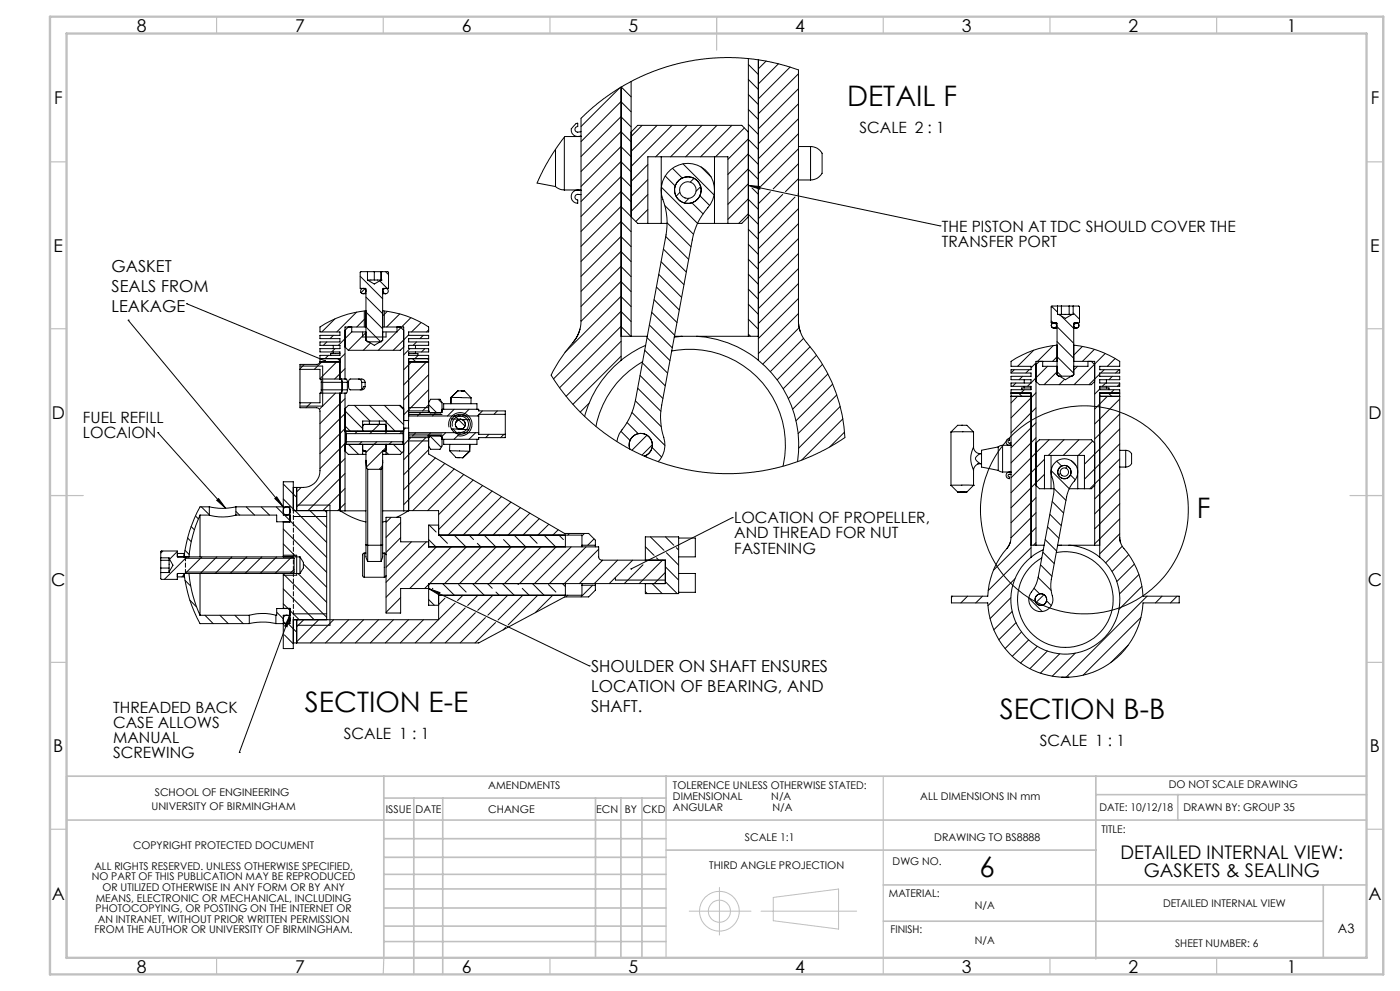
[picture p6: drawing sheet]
<svg xmlns="http://www.w3.org/2000/svg" width="420mm" height="297mm" viewBox="0 0 420 297" stroke-linecap="round" stroke-linejoin="round" font-family="sans-serif">
<g fill="none" stroke="#000" stroke-width=".3">
<path d="M224.5 19.3l3 3M224.5 17.6v83.2M227.5 17.9v90.1M229.8 18.3l-2.3 2.3M233.5 19.1l-6 6M174.3 39.5l-1 .1a.85 .85 0 0 1-.8-.8 .85 .85 0 0 1 .8-.9v-1l-.5 .1-.6 .7a1.75 1.75 0 0 0-.8 2.1 1.75 1.75 0 0 0 1.9 1.1l1-.1M174.8 35l6.4-5.5 3.9-2.7 4.2-2.4 6.9-3.1 8.1-2.5 8.4-1.3 4.7-.3 4.7 .2 3.9 .3 4.9 .8 4.9 1.2 3.7 1.3v75.1a10 10 0 0 0 2.5 6.6 46.4 46.4 0 0 1 11.5 28.4l-4.7 3-6.2 3-6.2 2.2-5.9 1.5-6 .9-7.8 .3-5.8-.5-6.1-1-4.4-1.2-7.4-2.7-6.4-3.3-5.3-3.6-6.3-5.2-4.2-4.5-2.8-3.6-2.4-3.6-.3-.4 .6-1.1a66.5 66.5 0 0 1 7-10.1l1.1-2.4 .3-2.7v-60.6zM185.9 26.4l-11.6 11.5M186.3 30.4l-12 12M186.3 34.9l-12 12M186.3 39.4l-12 12M186.3 39.5l3 3"/>
<path d="M186.3 35l3 3M186.3 30.5l3 3M186.3 26.1v81.9M186.4 26.1l2.9 2.9M189.2 24.5h.1M189.3 24.4v76.4M189.3 39.6l2-2h31.2l2 2M192.7 37.6l-3.4 3.3M197.1 37.6l-7.8 7.8M201.6 37.6l-12.3 12.3M206.1 37.6l-9.4 9.4M210.6 37.6l-9.4 9.4"/>
<path d="M215.1 37.6l-9.4 9.4M219.6 37.6l-9.4 9.4M223.3 38.3l-8.6 8.7M224.5 37.3l3 3M224.5 32.8l3 3M224.5 28.3l3 3M224.5 23.8l3 3M237 20.1l-9.5 9.5M239.5 22.1l-12 12M239.5 26.6l-12 12M239.5 31.1l-12 12M239.5 35.6l-12 12"/>
<path d="M166.7 55.9a4.2 4.2 0 0 0 2.6 1M166.7 44.8v11.1M169.3 41.1v15.8M169.3 56.9h5M174.3 40.9h-4.9l-4.8 7.1-3.5 6.9 5.6 1M174.3 57.1a2.03 2.03 0 0 0-2.9 1.3 2.03 2.03 0 0 0 1.9 2.5v-1a.85 .85 0 0 1-.8-.8 .85 .85 0 0 1 .8-.9l1 .1M186.3 43.9l-12 12M186.3 48.4l-12 12M186.3 52.9l-12 12M186.3 57.4l-12 12M186.3 53l3 3M186.3 48.5l3 3"/>
<path d="M186.3 57.5l3 3M186.3 44l3 3M194.3 53.8l-5 5M194.3 49.3l-5 5.1M194.3 58.3l-5 5.1M198.4 47v20M198.4 56.1l10.9 10.9h5M199.6 52.7l3 3M201.8 50.4l2.8 2.9M203.9 57.7l-1.1 1.1M204.9 49.1l9.3 9.3M206.7 59.4l-1.4 1.4"/>
<path d="M208.2 53.4l-1.1 1.2M210 58.7l2.9 2.9M210.2 55.9l-1.4 1.4M210.3 50l3 3M214.3 47v20M224.5 41.6l-6.1 6.2M224.5 46.1l-6.1 6.2M224.5 50.6l-6.1 6.2M224.5 55.1l-6.1 6.1M224.5 59.6l-6.1 6.2M224.5 59.8l3 3M224.5 55.2l.1 .1"/>
<path d="M224.5 50.8l3 3M224.5 46.3l3 3M224.5 41.8l3 3M224.5 55.6l3.6 .3-.2 .8zM224.5 55.6l57.5 12.1M225.6 56.3l1.9 1.9M231.1 57.5l-3.6 3.6M234.8 58.3l-7.3 7.2M238.5 59.1l-11 11M239.5 40.1l-12 12M239.5 44.6l-11.3 11.2M239.5 58l-.1 .2"/>
<path d="M239.5 49.1l-7.5 7.5M239.5 53.5l-3.8 3.9M239.5 53.9h3.7M239.5 43.9h3.7M243.2 43.9a3.6 3.6 0 0 1 3.4 2.2v4.3a2.92 2.92 0 0 1-2.9 3.5h-.5M243.2 43.9v10M186.3 61.8l-12 12M186.3 66.4l-12 11.9M186.3 70.8l-12 12M186.3 75.3l-12 12M186.3 79.8l-12 12M186.3 61.9l5 5.1h3"/>
<path d="M186.3 79.9l3 3M186.3 75.4l3 3M186.3 70.9l3 3M186.3 66.5l3 3M194.3 62.8l-3.6 3.6M194.3 67h4.1M194.3 67v-20h24.1v20M198.3 78.5l6.9 6.8M198.4 67h1.7M199 74.6l6.9 6.9M199.5 61.6l8.5 8.6M199.7 70.9l6.9 6.8"/>
<path d="M200.1 66.8l7.2 7.1M207.6 60.8l3.3 3.3M214.3 67h4.1M224.5 64.1l-2.9 2.9M224.5 68.7l3 3M224.5 77.7l3 3M224.5 73.2l3 3M224.5 64.2l3 3M224.5 65l-2 2h-4.1M239.5 62.5l-12 12M239.5 67l-12 12M239.5 71.5l-12 12"/>
<path d="M239.5 76l-12 12M282 67.7h.1M38.5 96h.1M38.5 96l46.5 55.9M56 91h.1M56 91l41.5 17.2M100.4 95.6l-3.8 3.9M104.5 98l-1 1M105.5 99.5h4.3M105.5 98v1.5M105.5 99.5l-4 4M107 93.6l-6 5.9"/>
<path d="M108.1 82.8l6.7 6.7M108.3 87.6l.4 .4h1.1M108.8 99.5v1.5h7v-1.5M109.3 93.2v4.8M109.4 86.6l-1.1 1.1M109.8 93.1a30.6 30.6 0 0 0-13.8 4.9v1.5h6v1h-6v1h6v1h-6v1h6v1h-6M109.8 99.7l-5.3 5.3M109.8 93.5l5 5M109.8 89l5 5M109.8 95.2l-2.8 2.8M110.2 83.9h4.1M110.2 81.4v2.5"/>
<path d="M110.2 83.9l2.1 1.2 2-1.2M112.3 81.4v2.5M113.9 84.2l2.3 2.2M114.3 83.9h.1M114.3 81.4h.1M114.3 81.4v2.5M114.8 88h.9M114.8 93.1a30.2 30.2 0 0 1 13.8 4.9v1.5h-6v1h6v1h-6v1h6v1h-6v1h6v1h-6v1h6v16.7M114.8 98h6.3v55.1M114.9 87.3l.2 .5M115.3 93.2v4.8M115.7 81.4l.9 .9"/>
<path d="M115.7 86.4h.1M116.2 93.3l-1.4 1.4M119 99.5l-5.5 5.5M119.1 98v1.5h-4.3M119.9 94.1l-3.9 3.9M120.1 98l1 1M120.3 98.2l-1.2 1.2M123.3 95.2l-2.8 2.8M126.3 96.7l-2.8 2.8M128.6 98.8l-.6 .7M174 98.6a9.9 9.9 0 0 1-2 3.8M186.3 84.3l-12 12"/>
<path d="M186.3 88.8l-16.8 16.8M186.3 93.3l-20.2 20.3M186.3 97.8l-18.4 18.4M186.3 97.9l2.9 2.9M186.3 88.9l3 3M186.3 84.4l3 3M186.3 93.4l3 3M194.8 97.4l6.9 6.8M195.5 93.6l6.9 6.9M196.2 89.8l6.9 6.9M196.9 86l6.9 6.9M197.6 82.2l6.9 6.9"/>
<path d="M224.5 82.2l3 3M224.5 95.7l3 3M224.5 91.2l3 3M224.5 86.7l3 3M239.5 80.5l-12 12M239.5 85l-12 12M239.5 89.5l-12 12M239.5 94l-12 12M239.5 96.1l.2 1.8 .4 1.4M239.7 98.2l-10.9 10.9M315.3 96.2l.6 .5M315.5 91.8l1.8 1.8"/>
<path d="M316.2 98.4h.9M317.1 97.9l5 5M317.3 91.7v2.5h.3M317.6 94.2h4.1M317.6 94.2l2 1.2 2.1-1.2M318.4 91.7v2.5M318.4 94.8l3.7 3.6M320.7 91.7v2.5M321.9 91.7v2.5h-.2M321.9 93.8l1.9 1.9M322.1 97.4a.78 .78 0 0 1 1.2-.5 .78 .78 0 0 1 0 1.3 .78 .78 0 0 1-1.2-.5M322.1 98.4h.8"/>
<path d="M322.8 96.7l-.7 .8M90 109.7h6.8v12h-6.8M90 110.7v10M90 110.7h6v2.9h7.5M91.3 109.2l-1.3 1.3M96 108.5l-.4 .5-.6 .2h-5v1.5M96 104.5v1h6v1h-6v2M96 108.5h6M96 107.5h6M96 104.5h.1M96.2 117.8l-.2 .2M96.2 113.6l.2 1"/>
<path d="M96.4 116.8l-.2 1M96.4 114.6h7.8M96.4 116.8h7.8M96.4 114.6v2.2M96.5 108.5l-2.2 2.2M97.5 108.2l.3 .3M98 102.5l-1 1M98.5 106.5l-1 1M100 103.5v1M100 105.5v.5M100 100.5l-1 1M100.5 104.5l-1 1"/>
<path d="M100.6 117.8l-4.8 4.9M101 108.5l-5 5M101.3 107.5l.7 .7M102 106h-2.8v.5M102 107.5v6.1M102 117.8v35.3h1.5M102.3 113.6l.3 1zM102.6 116.8l-.3 1zM102.6 114.6v2.2M103.5 113.6l.5 .1 .2 .9M103.5 117.8h-7.5v2.9h-6M103.5 117.8v35.3"/>
<path d="M103.5 104l1 1M103.5 110.5l-3.1 3.1M103.5 119.5l-7.5 7.5M103.5 106l-1.5 1.5M104.2 116.8v.4a.54 .54 0 0 1-.7 .6M104.2 114.6v2.2M107.6 113.6l.7 .4 .2 .6M108.5 114.6v2.1M108.5 114.6h1M109.5 114.6l-.3-.8-.7-.2h-3.5l-.4 .7v2l.5 .5h1.1a5.4 5.4 0 0 0 3.1-.4l.2-.6M109.5 115.8h-.5l-.2 .6-.7 .4M109.5 114.6v1.2"/>
<path d="M109.8 102v-15.4l-1.7-.2v-4.8l.2-.2h8l.3 .2v4.8h-1.6l-.2 .2v15.4M109.8 102l.4 .4h4.2l.4-.4M109.8 102l2.5 1.5 2.5-1.5M111.2 102.8l-2.2 2.2M114.2 102.4l-4.4-4.4h-6.3v15.6M121.1 104l-1 1h-15.6M122.6 106h2.8v.5M122.6 108.5h6M122.6 100.4l-4.6 4.6M123 104.5l-1.9 1.9M123.5 108.5l-2.4 2.3M123.8 107.5l1 1"/>
<path d="M124.6 103.5v1M124.6 105.5v.5M125 102.5l-1 1M125.4 106.5l-.9 1M127 100.5l-1 1M127.5 104.5l-1 1M128 108.5l-6.9 6.9M128.3 107.5l.3 .3M128.6 103.4l-.2 .1M128.6 112.3l-7.5 7.5M128.6 116.8l-7.5 7.5M128.6 107.5h-6v18.5"/>
<path d="M131.4 119.7l1.2 1.1M135.3 119.1h.1M135.3 119.1l6 .1M135.3 119.1v1.9M137.3 117.2h.1M137.4 117.2h1M137.4 117.2l-2.1 1.9M138.4 117.2h.9M138.4 117.2h1M139.4 117.2l1.9 2M141.3 119.2v1.8M186.3 102.3l-16.5 16.5"/>
<path d="M186.3 106.7l-14.4 14.5M186.3 108a31.9 31.9 0 0 0-10.9 16.8M186.3 100.8h3M189.3 100.8h4.9M191.3 116.3l7 7M192 112.5l6.9 6.9M192.7 108.8l6.9 6.8M192.8 108.4a28.7 28.7 0 0 0-14 19.4M193.4 104.9l6.9 6.9M193.7 103.5l-4 2.1-3.4 2.4M194.1 101.2l6.9 6.9M201.5 105.2a28.7 28.7 0 0 1 33.4 34.5"/>
<path d="M202.3 100.8h22.2M204.6 100.8l-2.3 .2M209 100.8a32.4 32.4 0 0 1 18.5 7.2M224.5 100.2l.6 .6M224.5 100.8h3M227.5 108a32.6 32.6 0 0 1 11.7 30.4M241.1 101.4l-10 10M243 103.9l-9.8 9.9M245 106.5l-10.1 10M246.8 109.2l-10.3 10.2M248.4 112.1l-10.6 10.5M249.8 115.1l-11 11"/>
<path d="M251 118.4l-11.6 11.6M303.3 117.8h6v49.2M303.3 118.8h6M304.3 110.8l-1 1M304.8 114.8l-1 1M305.3 118.8l-2 2M305.6 117.8l1 1M306.8 112.8l-1 1M307.3 113.8v1M307.3 115.8v.5M307.3 116.8l-1.1 1M308.8 110.8l-1 1"/>
<path d="M309.2 114.8l-.9 1M309.3 116.3h-2.8v.5M310.1 105l-4.8 4.8M310.8 114.3l1 1h15.6l1-1M310.8 117.7l-7.5 7.5M310.8 108.8l-1.5 1.4M311.8 108.3l-1 1M312.8 108.3v1.5h4.3M314.3 109.8l-5 5M316 103.6l-4.7 4.7M317.1 103.4a30.2 30.2 0 0 0-13.8 4.9v1.5h6v1h-6v1h6v1h-6v1h6v1h-6v1h6v1h-6v44.2a5.1 5.1 0 0 1-1.2 3.4 22.9 22.9 0 0 0-5.8 14.3h-10.9v2h10.9a23.3 23.3 0 0 0 23.3 22.3 23.3 23.3 0 0 0 23.3-22.3h10.9v-2h-10.9a24.4 24.4 0 0 0-6.3-15.1l-.5-1.2-.2-1.4M317.1 112.3v-15.4l-.2-.2h-1.6v-4.8l.3-.2h8l.2 .2v4.8l-1.7 .2v15.4"/>
<path d="M317.1 108.3h-6.3v55.1M317.1 112.3l.4 .4h4.2l.4-.4M317.1 112.3l2.5 1.5 2.5-1.5M317.1 111.4l-3.9 3.9M317.1 111.4l1.4 1.3M317.1 106.9l5 5M317.1 102.4l5 5M317.1 106.9l-1.3 1.4M319.4 113.7l-1.7 1.6M322.1 103.4a30.6 30.6 0 0 1 13.8 4.9v1.5h-6v1h6v1h-6v1h6v1h-6v1h6v1h-6v1h6v44.2M322.1 108.3h6.3v55.1M323.3 109.8l-1.2 1.1"/>
<path d="M324.7 103.8l-2.6 2.6M326.4 108.3v1.5h-4.3M327.4 108.3l1 1M328.3 104.7l-3.6 3.6M328.3 109.2l-6.1 6.1M329.9 116.3h2.8v.5M329.9 118.8h6M329.9 112.1l-3.2 3.2M329.9 116.6l-1.5 1.5M331.2 110.8l-1 1M331.6 105.9l-3.2 3.2M331.7 114.8l-1 1"/>
<path d="M331.9 113.8v1M331.9 115.8v.5M332.2 118.8l-3.8 3.8M332.5 117.8l1 1M333.7 112.8l-1 1M334.2 116.8l-1 1M334.5 107.5l-2.3 2.3M335.7 110.8l-1 1M335.9 117.8h-6v49.2M335.9 115.1l-.7 .7M335.9 119.6l-7.5 7.5M47.3 129.6h.1"/>
<path d="M47.3 129.6l20.4 22.7M90 120.7v1.5h5a1.02 1.02 0 0 1 1 1v17.9a5 5 0 0 1-5 5h-3M93.3 120.7l-1.5 1.5M103.5 129.2a7.2 7.2 0 0 1 0 4h17.6M103.5 129.2h17.6M103.5 135.2l1 1h4.3M103.5 122.5l1-1h15.6l1 1M103.5 128.4l-7.5 7.6M103.5 132.9l-7.5 7.5M103.5 137.4l-14.5 14.5M103.5 124l-7.5 7.4M103.5 127.6l1.6 1.6"/>
<path d="M103.5 123.2l5.3 5.2M103.8 130v2.4M103.8 132.4h17.1M103.8 130h17.1M103.8 129.2v.8M103.8 132.4v.8M104 132.4l-.2 .2M104.5 133.2l3.1 3M106.3 121.5l4.7 4.7M107.2 129.2l-.7 .8M108.5 132.4l-.7 .8M108.8 134.7l.5 .5z"/>
<path d="M108.8 136.2h1M108.8 129.2v-3h7v3M108.8 133.2v3M108.9 127.3l.4-.1-.5 .5zM109.2 127.2l-.4 .4M109.3 135.2h.1M109.3 127.2h.1M109.3 127.2h6M109.3 135.2h.5v2.8M109.8 138.5v.1M109.8 138v.5M109.8 138.5v24.8"/>
<path d="M109.8 138v.6M109.8 138.6l.2 1.6 .3 .4M110.8 126.2v1M110.8 121.5l4.7 4.7M113 132.4l-3.2 3.2M113.7 127.2l-2.8 2.8M113.8 126.2v1M114.7 139.7l-.9 .9M114.8 138.6l-.2 1.6-.3 .4M114.8 138v.5M114.8 136.2h1M115.3 127.2l.3 .1 .2 .4z"/>
<path d="M115.3 135.2l.5-.5zM115.3 135.2h.1M115.3 127.2h.1M115.3 135.2h-.5v28.1M115.3 121.5l5.8 5.8M115.8 135.4l.8 .8M115.8 126.5l2.7 2.7M115.8 134.1l-5.8 5.8M115.8 133.2v3M116.2 129.2l-.7 .8M117.5 132.4l-.8 .8M118 133.2l2.6 2.5"/>
<path d="M119.8 121.5l1.3 1.3M120.7 129.2l-.8 .8M120.9 132.6l.2 .6M120.9 130v2.4M120.9 129.2v.8M120.9 132.4v.8M121.1 129.2l-.2 .6M121.1 128.3h1.5M121.1 126h1.5M121.1 135.2l-1 1h-4.3M121.6 128.3l-.5 .5M122.6 126v2.3"/>
<path d="M122.6 128.3v24.8h-1.5M122.6 130.7h10v3l-.6 1h-2.8l-.6-1M122.6 123.2h6M122.6 131.2h6M122.6 124.7h21M122.6 129.7h21M122.6 132.1h6M122.6 122.2h6M122.6 124.2h10M122.6 130.1h10M123.2 131.2l-2.1 2.1M124.7 129.7l-1 1"/>
<path d="M126.3 123.6l-1.1 1.1M127.7 131.2l-6.6 6.6M128.5 130.7l.1 .5M128.6 123.2l-.1 .4M128.6 121.3l-1.8 1.9M128.6 134.8l-7.5 7.5M128.6 121.3l2.5 2.5M128.6 131.2v4.9l40.8 23.8h7.2l2 2v1.5M128.6 120.6l.6-.9h2.8l.6 .9v3h-10M128.6 130.7v.5M128.6 123.2v.4M128.6 123.2l.4 .6h3.2l.4-.6"/>
<path d="M128.6 131.2l.4-.6h3.2l.4 .6M129 130.7l3.4 3.4M129.2 129.7l-1 1M130.6 137.2l-9.5 9.6M130.7 123.6l-.9 1.1M132.6 122.7h11v.5h8v1M133.1 131.7v1.5h10v-1.5M133.1 122.7v-1.7h10v1.7M133.5 138.9l-12.4 12.4M133.7 129.7l-1.1 1.1M134.7 128.1a3.5 3.5 0 0 1 3.1-4.4 3.5 3.5 0 0 1 3.8 3.8 3.5 3.5 0 0 1-4.4 3.1M134.9 135.1l6 .2"/>
<path d="M134.9 135.1l1.9 2 1 .1M134.9 133.2v1.9M135.4 128.5l5.2 .3M135.4 128.5a2.98 2.98 0 0 0 5.2 .3M135.6 125.6a2.95 2.95 0 0 0-.2 2.9M135.6 125.6l5.2 .2M135.6 125.6a2.99 2.99 0 0 1 5.2 .2M135.7 127.8a2.45 2.45 0 0 1 2.2-3.1 2.45 2.45 0 0 1 2.7 2.7 2.45 2.45 0 0 1-3.1 2.1M135.9 128.5l1.5 1.6M136.2 122.7l-2 2M136.5 124.7l.9 .9M136.9 137.1h.1"/>
<path d="M136.9 137.1l.9 .1M137.5 125.8l2 1.9M137.6 129.6h.1M137.6 124.7h.1M137.6 129.6v.1M137.7 125.7l-1 1M137.8 137.2h1M138.2 129.7l-2 2M140.6 128.8h.1M140.7 122.7l-2 2M140.8 125.8a2.78 2.78 0 0 1-.2 3M140.9 135.2h.1"/>
<path d="M140.9 135.3l-2.1 1.9M140.9 135.2l-2.1 2M140.9 133.2v2.1M141 133.2l-.1 2M142.7 129.7l-2 2M143.6 124.3l-.4 .4M143.6 124.7v5M143.6 129.7v.5h8M144.7 123.2l-1 1M146.7 130.2l-1 1M149.2 123.2l-1 1M151.2 130.2l-1 1"/>
<path d="M151.6 124.2v6M151.6 124.2h-8v.5M151.6 130.2v1h-8v.5h-11M176.7 120.9l-2.6 2.6M185.1 132.3a8 8 0 0 1 2.2-4.5l1.9-3.2 .8-2.3 .6-2.4 9.2-49.5a21.8 21.8 0 0 0-1.3-12 8 8 0 0 1 10-9.1 8 8 0 0 1 3.8 13 19.5 19.5 0 0 0-4.6 9.6l-9.2 49.5a22.5 22.5 0 0 0 .9 11.1 7.1 7.1 0 0 1-2 5.9M186.3 129.3l2.7 2.7M188.1 126.6l3.4 3.4M188.9 134.6a3.5 3.5 0 0 1 2.2-4.5 3.5 3.5 0 0 1 4.4 2.1 3.5 3.5 0 0 1-2.2 4.5 3.5 3.5 0 0 0 2.2-4.4 3.5 3.5 0 0 0-4.4-2.2 3.5 3.5 0 0 0-2.1 4.5M189.6 123.6l9.9 9.9M190.6 120.1l7.8 7.8M193.6 136.6l.4 .4M194.1 130.4l-4.5 4.5"/>
<path d="M195.7 134.1l2.8 2.9M195.7 133.3l-3.1 3.1M252.1 121.8l-12.5 12.5M252.9 125.5l-12.4 12.4M253.4 129.5l-4.5 4.4M285.3 129.5v15.9M288.5 127.5h1.6l2 2M288.7 127.5h-1.4l-2 2M288.8 129.4l3.3 .1M288.9 129.4l-3.6 .1M292.1 133.9a2.01 2.01 0 0 0 2 2.1M292.1 134a7.7 7.7 0 0 0 0 7v4.4"/>
<path d="M292.1 129.5v4.5M293.3 139h.1M294 139h.5M294.1 136a2.08 2.08 0 0 0-1.4 1.7l1.4 1.3a2.04 2.04 0 0 0-2 1.9M294.1 136h.4M299.5 133.9v7.1M299.5 133.9l-5 1v5.1l5 1M300.8 133.5l-1.3 .4M300.8 133.5v8M300.8 133.5h2.5M303.3 132.7l-.5 .1a.42 .42 0 0 1-.4-.4 .42 .42 0 0 1 .4-.4v-.5a1.01 1.01 0 0 0-.9 1.2 1.01 1.01 0 0 0 1.4 .7M310.8 132.8l1-1h15.6l1 1"/>
<path d="M310.8 122.2l-7.5 7.5M310.8 126.7l-7.5 7.5M310.8 131.2l-7.5 7.5M313.3 137.7l-10 10M314.7 131.8l-11.4 11.4M315.3 136.5v10M316.8 138.4a4 4 0 0 1 5.7 .6 4 4 0 0 1-.6 5.7l-1.1 1.7-.7 1.9-4.7 25.4a15.6 15.6 0 0 0 .5 6.2 3.7 3.7 0 0 1-5.3 3 3.7 3.7 0 0 1-.8-6l1.2-2.1 .5-1.8 4.6-24.8a11.3 11.3 0 0 0-.7-6 4 4 0 0 1 1.4-3.8zM317 138.2l1.5 1.5M319.2 131.8l-4.7 4.7M320.3 139.7l-.6 .6M321.3 138l1.5 1.5M323.3 136.5v10"/>
<path d="M323.7 131.8l-4.7 4.7M327.8 132.2l-4.3 4.3M335.9 140h1.8M335.9 135h1.8M335.9 124.1l-7.5 7.4M335.9 128.5l-10.6 10.6M335.9 133l-10.6 10.6M335.9 137.5l-8.9 9M337.7 135a1.75 1.75 0 0 1 1.8 2.4 1.97 1.97 0 0 1-.6 2.2l-1.2 .4M337.7 135v5M57.3 157.8l1 1M58.6 154.6l.9 .9"/>
<path d="M60 154.4v12.5M60 154.4a38.9 38.9 0 0 0-3.3 12.5M60 154.4h2.8M60.4 151.9l2.4 2.4M62.8 154.4a14.3 14.3 0 0 0 8 0M62.8 151.9a17.5 17.5 0 0 0 8 0M62.8 151.9h-2.8a40.3 40.3 0 0 0-4.8 15v-1h-2M62.8 151.9v2.5M65 149.9l.6-.5 2.1 2.9zM70.8 151.9h16.2v4.6h-2M70.8 154.4h12.2v2h4M70.8 151.9v2.5"/>
<path d="M70.8 153.3l1.1 1.1M73.9 151.9l2.5 2.5M78.4 151.9l2.5 2.5M82.4 149.4l.6-.5 2 3zM82.9 151.9l2.1 2.1M85 152.9a1.01 1.01 0 0 1 1-1 1.01 1.01 0 0 1 1 1M85 153.4a1.01 1.01 0 0 0 1 1 1.01 1.01 0 0 0 1-1M85 156.4v10.5M85 149.5l13 13.1M85 145.1l4 3.9M85 158.5l13 13M85.4 154.4l12.6 12.6"/>
<path d="M88 154.8h10M89 146.1v6.9M89 151.4h10v36h-10M90.3 146.1l-1.3 1.3M93 153l5 5M97.5 153l.5 .6M98 153v32.7M102 153h-14v-8.6h-3v10h2M102.1 153.1a23.2 23.2 0 0 0 7.7 3.3M103.5 153.1h6.3M103.5 146.4l-6.6 6.6M103.5 150.9l-2.1 2.1"/>
<path d="M103.5 141.9l-11.1 11.1M110.3 140.6h4M110.3 140.6v22.8M114.3 140.6v22.8M114.8 153.1h6.3M115.8 156.2l-1 .3M117.3 155l-1.5 1.6M120.2 156.7l-4.4 4.3M122.5 153.1l-3.5 1.9M122.6 153h9v7.4h43v3M128.8 157.4l2 2.1M131.6 157.4h-3v6.5h51v3a.96 .96 0 0 0 1 1h19v7h-71v6.5h3"/>
<path d="M136.3 140.5l-12.5 12.5M139.1 142.2l-10.8 10.8M142 143.9l-10.4 10.3M144.8 145.5l-13.2 13.2M147.6 147.2l-13.2 13.2M150.5 148.8l-11.6 11.6M153.3 150.5l-9.9 9.9M156.1 152.1l-8.2 8.3M159 153.8l-6.6 6.6M161.8 155.5l-4.9 4.9M164.6 157.1l-3.2 3.3M167.5 158.8l-1.7 1.6"/>
<path d="M170.9 159.9l-.5 .5M175.3 159.9l-.7 .7M219.7 155.1h.1M219.7 155.1l-30.3 15.4M285.3 145.4l2 2.1M288.1 147.5h2M288.5 145.4h3.6M288.6 145.4h-3.3M288.6 147.4l1.5 .1M289.3 147.5h-2h1.2M292.1 145.4h.1M292.1 145.4l-2 2.1"/>
<path d="M299.5 141l1.3 .5M300.8 141.5h2.5M303.3 141.5a1.03 1.03 0 0 0-1.4 .7 1.03 1.03 0 0 0 .9 1.3v-.5a.42 .42 0 0 1-.4-.4 .42 .42 0 0 1 .4-.5l.5 .1M310.8 145.5l1 1h1.5M310.8 149.2l-7.5 7.5M310.8 153.7l-7.5 7.4M310.8 158.1l-12.8 12.8M313.3 146.5h2M313.3 146.5v-10h12v10M313.3 142.2l-10 10M314.3 157.9l3.4 3.4M315 154.1l3.4 3.4"/>
<path d="M315.3 146.5h.9M315.3 141l5.5 5.5h2.5M315.7 150.3l3.4 3.5M316.2 146.4l3.6 3.6M318.1 141.8l-.6 .6M321.1 142.3l1.5 1.5M323.3 146.5h2M328.4 145.5l-1 1h-2.1M335.9 142l-7.5 7.5M335.9 146.5l-7.5 7.5M335.9 151l-7.5 7.5M335.9 155.5l-7.5 7.5"/>
<path d="M335.9 160l-6 6M48.2 167.2h2.5v.2M48.2 167.9h2.5M48.2 170.2h2.5M48.9 165.1l-.7 .7M50.7 167.4v4M50.7 171.4v.2h-2.5M50.7 167.4l1.2 2-1.2 2M53.2 166.7l.2 .2M53.2 172.9h2v-1a40.2 40.2 0 0 0 4.8 15h14.8M53.2 165.3l-2.3 2.3M53.4 171.9l-.2 .2"/>
<path d="M55.2 172.3l-.6 .6M55.5 173.9l1.7 1.7M55.5 164.9l1.3 1.3M55.6 171.4h32.6M55.6 167.3h32.6M56.1 166.9l-6.8 6.7M56.3 161.2l1.1 1.1M56.7 171.9a38.3 38.3 0 0 0 3.3 12.5M57 179.9l1.9 2M60 171.9v12.5M60.6 166.9l-5 5M65.1 166.9l-5 5"/>
<path d="M69.6 166.9l-5 5M74 166.9l-5 5M78.5 166.9l-5 5M83 166.9l-5 5M85 171.9v10.5M85 176.5l9.3 9.2M85 172l13 13M85 163l3.9 3.9M85 166.4h4v6h-4M87.5 166.9l-5 5M87.8 166.9l.4 .4M88.2 170.7l-1.2 1.2"/>
<path d="M88.2 171.4l-.4 .5M88.2 167.3v4.1M89.4 171.9l8.6 8.6M90 166.9v5M90 166.9h-36.8v-1.8h-4.8l-.2 .2v8.2l5 .1v-1.7h36.8M90 166.9l1 1.7v1.6l-1 1.7M91 169l7 7M109.3 165.8l-.5 .4v6.4l.5 .4M109.3 165.8v7.2M109.3 165.8h.5M109.3 173h6M109.8 163.3l.5 .1"/>
<path d="M109.8 163.3v1.3a6.6 6.6 0 0 0 .5 3.7M110.3 163.4v4.9M110.3 163.4h4M110.3 168.3h4M114.3 163.4v4.9M114.8 163.3l-.5 .1M114.8 163.3v3.6l-.5 1.4M114.8 165.8h.5M115.3 165.8l.5 .5M115.3 165.8v7.2M115.8 172.5l-.5 .5M120.2 161.1l-4.4 4.5"/>
<path d="M120.2 179.1l-4.4 4.4M123.4 162.4l-7.6 7.6M127.9 162.4l-12.1 12.1M128.6 176.4l3.4 1.2-.3 .7zM128.6 175.2h.1M128.6 162.4h-8.4v-7.4h-4.4v28.7h4.4v-7.3h8.4M128.6 176.4l48.2 23.2M128.6 175.2l-1.2 1.2M128.6 161.7l2.2 2.2M128.6 179.7l1.7 1.7M129.7 176.3l.2 .1M130.9 163.9l-15.1 15.1"/>
<path d="M132 160.6l2.2 2.2M132.8 174.9l3.5 3.5M133.5 179.3l-1.9 1.9M134.4 178.4l-.2 .1M135.4 163.9l-12.5 12.5M136.2 160.4l3.6 3.5M137.6 175.2l2.2 2.2M138.9 178.4l-1.6 1.6M139.9 163.9l-11 11M140.8 160.4l1.3 1.3M141.8 174.9l3.5 3.5M143.2 162.8l1.1 1.1"/>
<path d="M143.4 178.4l-3.1 3.1M144.4 163.9l-11 11M145.2 160.4l3.5 3.5M146.3 174.9l1.4 1.4M147.8 178.4l-4.5 4.5M148.8 177.4l1 1M148.9 163.9l-11 11M149.7 160.4l.2 .2M150.7 174.9l3.6 3.5M151.1 161.7l2.1 2.2M152.3 178.4l-5.9 6M153.4 163.9l-11 11"/>
<path d="M154.2 160.4l3.5 3.5M155.3 174.9l.2 .3M156.7 176.3l2.1 2.1M156.8 178.4l-7.4 7.4M157.9 163.9l-11 11M158.9 160.6l2.2 2.2M159.7 174.9l3.5 3.5M161.3 178.4l-8.9 8.9M162.3 163.9l-11 11M163.2 160.4l3.5 3.5M164.5 175.2l2.3 2.2M165.8 178.4l-5.2 5.2"/>
<path d="M166.8 163.9l-10.9 11M167.7 160.4l1.3 1.3M168.7 174.9l.9 .9M169.6 160.4v3.5M169.6 174.9v3.5M170.3 178.4l-.5 .5M171.3 163.9l-11 11M174.6 174.9v.5M174.6 163.4v.5M174.6 163.4h4M174.6 175.4v3h-43v7.3M174.6 175.4h4"/>
<path d="M175.8 163.9l-11 11M177.8 175.4l-3.5 3.5M178.2 161.5l-1.9 1.9M178.6 174.9v.5M178.6 163.4v.5M178.6 175.4v1.5l-2 2h-7.2l-25.8 13.8h-55.6M179.6 164.6l-10.3 10.3M180.8 167.9l-7 7M184.6 173.8h15M185.3 167.9l-7 7M189.8 167.9l-7 7M192.9 169.3l-5.6 5.6"/>
<path d="M193.6 167.9v-7h10v17h-10v-3M193.6 177.3l.6 .6M193.6 163.9l2.6 2.5M195.1 160.9l4.1 4M195.7 174.9l2.9 3M197 167.2l.6 .7M198.8 167.9l-7 7M199.6 171.6l-3.3 3.3M199.6 174.3l3.6 3.6M199.6 169.9l4 3.9M199.6 160.9l2.5 2.5M199.9 165.7l3.7 3.7"/>
<path d="M202.9 164.1l.7 .7M203.6 171.9h5v5.6h-5M203.6 161.3h5v5.6h-5M285.8 178.7l-.4 .3M290.3 178.7l-2 2M294.7 178.7l-2 2M303.1 162.3l-.9 1.9M303.2 179.1l-6.2 6.3M304.5 173.4l-8.1 8.1M308.6 179.2l4.1 4.1M309.3 167a16.4 16.4 0 0 0-1.6 23.9 16.4 16.4 0 0 0 23.9 0 16.4 16.4 0 0 0-1.7-23.9M309.3 163.4h1.5"/>
<path d="M309.3 164.1l-12.8 12.9M310.2 176.3l1.7 1.7M310.8 163.4h2.4M310.8 162.6l-.7 .8M311.4 173.1l3.9 3.8M312.1 169.3l3.5 3.4M312.8 165.5l3.5 3.4M313 164.7l-2 1.1-1.7 1.2M313.2 178.2l-2.4 2.4M313.5 161.7l3.5 3.4M316.9 165.6a14.4 14.4 0 0 1 16.7 17.3 14.4 14.4 0 0 1-22.5 8.3 14.4 14.4 0 0 1 1.4-24M317.3 163.4h11.1"/>
<path d="M318.5 163.4l-1.2 .1M320.6 163.4a15.7 15.7 0 0 1 9.3 3.6M328.4 163.4h1.5M335.9 161l.3 1.7M336.7 163.7l-5 5M338.6 166.2l-5 5.1M340.3 169l-5.3 5.3M341.7 172.2l-5.8 5.8M342.6 175.8l-6.9 6.9M344.1 178.7l-24.3 24.3M348.6 178.7l-2 2M353.1 178.7l-2 2"/>
<path d="M60 184.4h14.8M61.5 184.4l2.5 2.5M66 184.4l2.5 2.5M70.4 184.4l2.6 2.5M74.8 184.4a15.1 15.1 0 0 1 8 0M74.8 186.9a17.4 17.4 0 0 1 8 0M74.8 184.4v2.5M82.8 184.4v2.5M83 183.5l2 2M85 185.9a1.01 1.01 0 0 0 1 1 1.01 1.01 0 0 0 1-1M85 185.4a1.01 1.01 0 0 1 1-1 1.01 1.01 0 0 1 1 1M85 182.3h2v4.6h-4.2"/>
<path d="M85 181l1.4 1.3M85.3 190.3l2.7 2.7M85.6 186.8h.1M86.4 182.4l3.4 3.3M86.5 187l2.5 2.5M87 184.4l-.9 3.5-.7-.3zM87 184.4h-2v10h3v-8.7h43.6M87 182.4h-4v2h-.2M87 184.4l-15.2 41.1M88 184h10M89 185.7v7M91.1 185.7l-2.1 2.2"/>
<path d="M95.6 185.7l-6.6 6.6M100.1 185.7l-7 7M104.6 185.7l-7 7M109.1 185.7l-7 7M113.6 185.7l-7 7M118 185.7l-6.9 7M120.2 183.6l-.1 .1M122.6 185.7l-7 7M127 185.7l-6.9 7M131.5 185.7l-6.9 7M136.5 180.8l-4.9 4.9M139.6 182.2l-10.6 10.5"/>
<path d="M142.6 183.7l-9 9M145.6 185.1l-7.6 7.6M148.7 186.6l-6.2 6.1M151.7 188l-.7 .8M176.8 199.6h.1M303.6 183.3l-5.5 5.5M304.8 186.6l-5.2 5.1M306.5 189.4l-5 5M308.6 191.8l-4.9 4.9M311.2 193.7l-5.1 5M314 180.1l1.4 1.4M314.2 195.1l-5.2 5.3"/>
<path d="M317.9 196l-5.8 5.8M322.6 195.8l-6.9 6.9M338.5 193.3l-5.3 5.3M342.3 185l-17.4 17.3M318.6 203h2M318.6 202.9v.1M320.6 202.9v.1M71.8 225.5h.1"/>
<circle cx="206.4" cy="57" r="4"/>
<circle cx="206.4" cy="57" r="2.49"/>
<circle cx="109" cy="87.2" r=".8"/>
<circle cx="115.7" cy="87.2" r=".8"/>
<circle cx="316.2" cy="97.5" r=".81"/>
<circle cx="316.2" cy="97.5" r=".79"/>
<circle cx="322.9" cy="97.5" r=".79"/>
<circle cx="138.1" cy="127.2" r="1.49"/>
<circle cx="138.1" cy="127.2" r="1.5"/>
<circle cx="319.3" cy="141.5" r="1.25"/>
<circle cx="319.3" cy="141.5" r="1.99"/>
<circle cx="325.3" cy="152.8" r="31.2"/>
<circle cx="312.2" cy="179.7" r="1.75"/>
<circle cx="312.3" cy="179.7" r="1.74"/>
</g>
<g fill="none" stroke="#c0c0c0" stroke-width=".3">
<path d="M206.8 273.1h18.5M215.8 266v14.2M228.3 273.1h28.7M232 269l19.6-2.6v12l-19.6-2.5z"/>
<circle cx="215.8" cy="273.1" r="6"/>
<circle cx="215.8" cy="273.1" r="3.3"/>
</g>
<g fill="none" stroke="#c0c0c0" stroke-width=".35">
<path d="M65 5v5M115 5v5M165 5v5M215 5v10M265 5v5M315 5v5M365 5v5M15 48.5h5M410 48.5h5M15 98.5h5M410 98.5h5M15 148.5h10"/>
<path d="M405 148.5h10M15 198.5h5M410 198.5h5M265 232.6v59.4M15 248.5h5M199.8 245.8v41.3M410 248.5h5M65 287v5M115.1 287l-.1 5M165 287v5M315 287v5M365 287v5"/>
</g>
<g fill="none" stroke="#c0c0c0" stroke-width=".5">
<path d="M115.1 232.6v54.4M115.1 239.2h84.7M124.1 239.2v52.8M132.8 239.2v52.8M178.6 239.2v47.9M186.3 239.2v47.9M192.6 239.2v47.9M199.8 232.6v13.2M328.8 232.6v54.8M328.8 238.2h81.2M353.3 238.2v7.6M410 232.6h-390v54.6"/>
<path d="M20 245.8h390M115.1 256.9h84.7M115.1 251.4h84.7M199.8 254.8h129M115.1 272.1h84.7M115.1 262h84.7M115.1 266.4h84.7M115.1 277.6h84.7M265 276.1h132M265 265.2h145M397 265.2v21.9M115.1 282.2h84.7"/>
</g>
<path d="M15 5h400v287h-400zM20 10.1h390v277h-390z" fill="none" stroke="#c0c0c0" stroke-width=".7"/>
<path d="M88 153v32.7M184.6 173.8v-1" fill="none" stroke="#000" stroke-width=".3" stroke-dasharray="1.3 .6" stroke-dashoffset=".5"/>
<path d="M55.6 166.9v5" fill="none" stroke="#000" stroke-width=".3" stroke-dasharray="1.3 .6"/>
<g fill="#000">
<path d="M224.5 55.6l3.6 .3-.2 .8z"/>
<path d="M97.4 107.9v.4l.3 .1 .1-.2h-.3h.3v-.2zM128.6 176.4l3.4 1.2-.3 .7z"/>
<path d="M82.4 149.4l.6-.5 2 3zM87 184.4l-.9 3.5-.7-.3zM65 149.9l.6-.5 2.1 2.9zM189.2 170.3l-.1 .3 .3-.1-.2 .1a.26 .26 0 0 0 .3 .1 .26 .26 0 0 0 .1-.4 .26 .26 0 0 0-.4 0z"/>
</g>
<g font-size="8.5">
<text x="254.2" y="31.7">DETAIL F</text>
<text x="359" y="155.2">F</text>
<text x="91.5" y="213.4">SECTION E-E</text>
<text x="299.9" y="215.4">SECTION B-B</text>
<text x="293.9" y="262.9">6</text>
</g>
<g font-size="5.6">
<text x="336.2" y="257.3">DETAILED INTERNAL VIEW:</text>
<text x="343.2" y="263">GASKETS &amp; SEALING</text>
</g>
<g font-size="5.3">
<text x="41" y="9.5">8</text>
<text x="88.5" y="9.5">7</text>
<text x="138.5" y="9.5">6</text>
<text x="188.5" y="9.5">5</text>
<text x="238.5" y="9.5">4</text>
<text x="288.5" y="9.5">3</text>
<text x="338.5" y="9.5">2</text>
<text x="386" y="9.5">1</text>
<text x="16.2" y="31.3">F</text>
<text x="411.2" y="31.3">F</text>
<text x="16.1" y="75.5">E</text>
<text x="411.1" y="75.5">E</text>
<text x="15.5" y="125.5">D</text>
<text x="410.5" y="125.5">D</text>
<text x="15.4" y="175.5">C</text>
<text x="410.4" y="175.5">C</text>
<text x="16" y="225.5">B</text>
<text x="411" y="225.5">B</text>
<text x="15.5" y="269.8">A</text>
<text x="410.5" y="269.8">A</text>
<text x="41" y="291.5">8</text>
<text x="88.5" y="291.5">7</text>
<text x="138.5" y="291.5">6</text>
<text x="188.5" y="291.5">5</text>
<text x="238.5" y="291.5">4</text>
<text x="288.5" y="291.5">3</text>
<text x="338.5" y="291.5">2</text>
<text x="386" y="291.5">1</text>
</g>
<g font-size="4.9">
<text x="33.4" y="81.5">GASKET</text>
<text x="33.4" y="87.4">SEALS FROM</text>
<text x="33.4" y="93.4">LEAKAGE</text>
<text x="177.3" y="201.5">SHOULDER ON SHAFT ENSURES</text>
<text x="177.3" y="207.4">LOCATION OF BEARING, AND</text>
<text x="177.3" y="213.3">SHAFT.</text>
</g>
<g font-size="4.7">
<text x="257.8" y="39.9">SCALE 2 : 1</text>
<text x="282.6" y="69.5">THE PISTON AT TDC SHOULD COVER THE</text>
<text x="282.6" y="74">TRANSFER PORT</text>
<text x="24.9" y="126.8">FUEL REFILL</text>
<text x="24.9" y="131.3">LOCAION</text>
<text x="220.2" y="156.8">LOCATION OF PROPELLER,</text>
<text x="220.2" y="161.4">AND THREAD FOR NUT</text>
<text x="220.2" y="165.9">FASTENING</text>
<text x="33.9" y="213.6">THREADED BACK</text>
<text x="33.9" y="218.1">CASE ALLOWS</text>
<text x="103.2" y="221.6">SCALE 1 : 1</text>
<text x="33.9" y="222.7">MANUAL</text>
<text x="33.9" y="227.2">SCREWING</text>
<text x="311.9" y="223.6">SCALE 1 : 1</text>
</g>
<text font-size="3.9" x="401.4" y="279.7">A3</text>
<g font-size="3.2">
<text x="46.4" y="238.6">SCHOOL OF ENGINEERING</text>
<text x="146.5" y="236.6">AMENDMENTS</text>
<text x="201.9" y="236.6">TOLERENCE UNLESS OTHERWISE STATED:</text>
<text x="201.9" y="239.7">DIMENSIONAL</text>
<text x="231.4" y="239.7">N/A</text>
<text x="276.1" y="239.7">ALL DIMENSIONS IN mm</text>
<text x="350.7" y="236.2">DO NOT SCALE DRAWING</text>
<text x="45.5" y="242.8">UNIVERSITY OF BIRMINGHAM</text>
<text x="115.8" y="243.8">ISSUE</text>
<text x="124.7" y="243.8">DATE</text>
<text x="146.5" y="243.8">CHANGE</text>
<text x="178.9" y="243.8">ECN</text>
<text x="187.5" y="243.8">BY</text>
<text x="192.9" y="243.8">CKD</text>
<text x="201.9" y="242.9">ANGULAR</text>
<text x="231.7" y="242.9">N/A</text>
<text x="329.9" y="243">DATE: 10/12/18</text>
<text x="355" y="243">DRAWN BY: GROUP 35</text>
<text x="223.5" y="252">SCALE 1:1</text>
<text x="280.2" y="252">DRAWING TO BS8888</text>
<text x="330.4" y="249.7">TITLE:</text>
<text x="39.9" y="254.4">COPYRIGHT PROTECTED DOCUMENT</text>
<text x="27.5" y="263.9">NO PART OF THIS PUBLICATION MAY BE REPRODUCED</text>
<text x="28.3" y="260.7">ALL RIGHTS RESERVED. UNLESS OTHERWISE SPECIFIED,</text>
<text x="212.8" y="260.4">THIRD ANGLE PROJECTION</text>
<text x="267.8" y="259.2">DWG NO.</text>
<text x="30.7" y="267.1">OR UTILIZED OTHERWISE IN ANY FORM OR BY ANY</text>
<text x="266.7" y="268.9">MATERIAL:</text>
<text x="28.7" y="273.4">PHOTOCOPYING, OR POSTING ON THE INTERNET OR</text>
<text x="28.7" y="270.2">MEANS, ELECTRONIC OR MECHANICAL, INCLUDING</text>
<text x="292.5" y="272.3">N/A</text>
<text x="348.9" y="271.7">DETAILED INTERNAL VIEW</text>
<text x="28.3" y="279.8">FROM THE AUTHOR OR UNIVERSITY OF BIRMINGHAM.</text>
<text x="29.4" y="276.6">AN INTRANET, WITHOUT PRIOR WRITTEN PERMISSION</text>
<text x="267.1" y="279.8">FINISH:</text>
<text x="292.5" y="282.9">N/A</text>
<text x="352.5" y="283.9">SHEET NUMBER: 6</text>
</g>
</svg>
